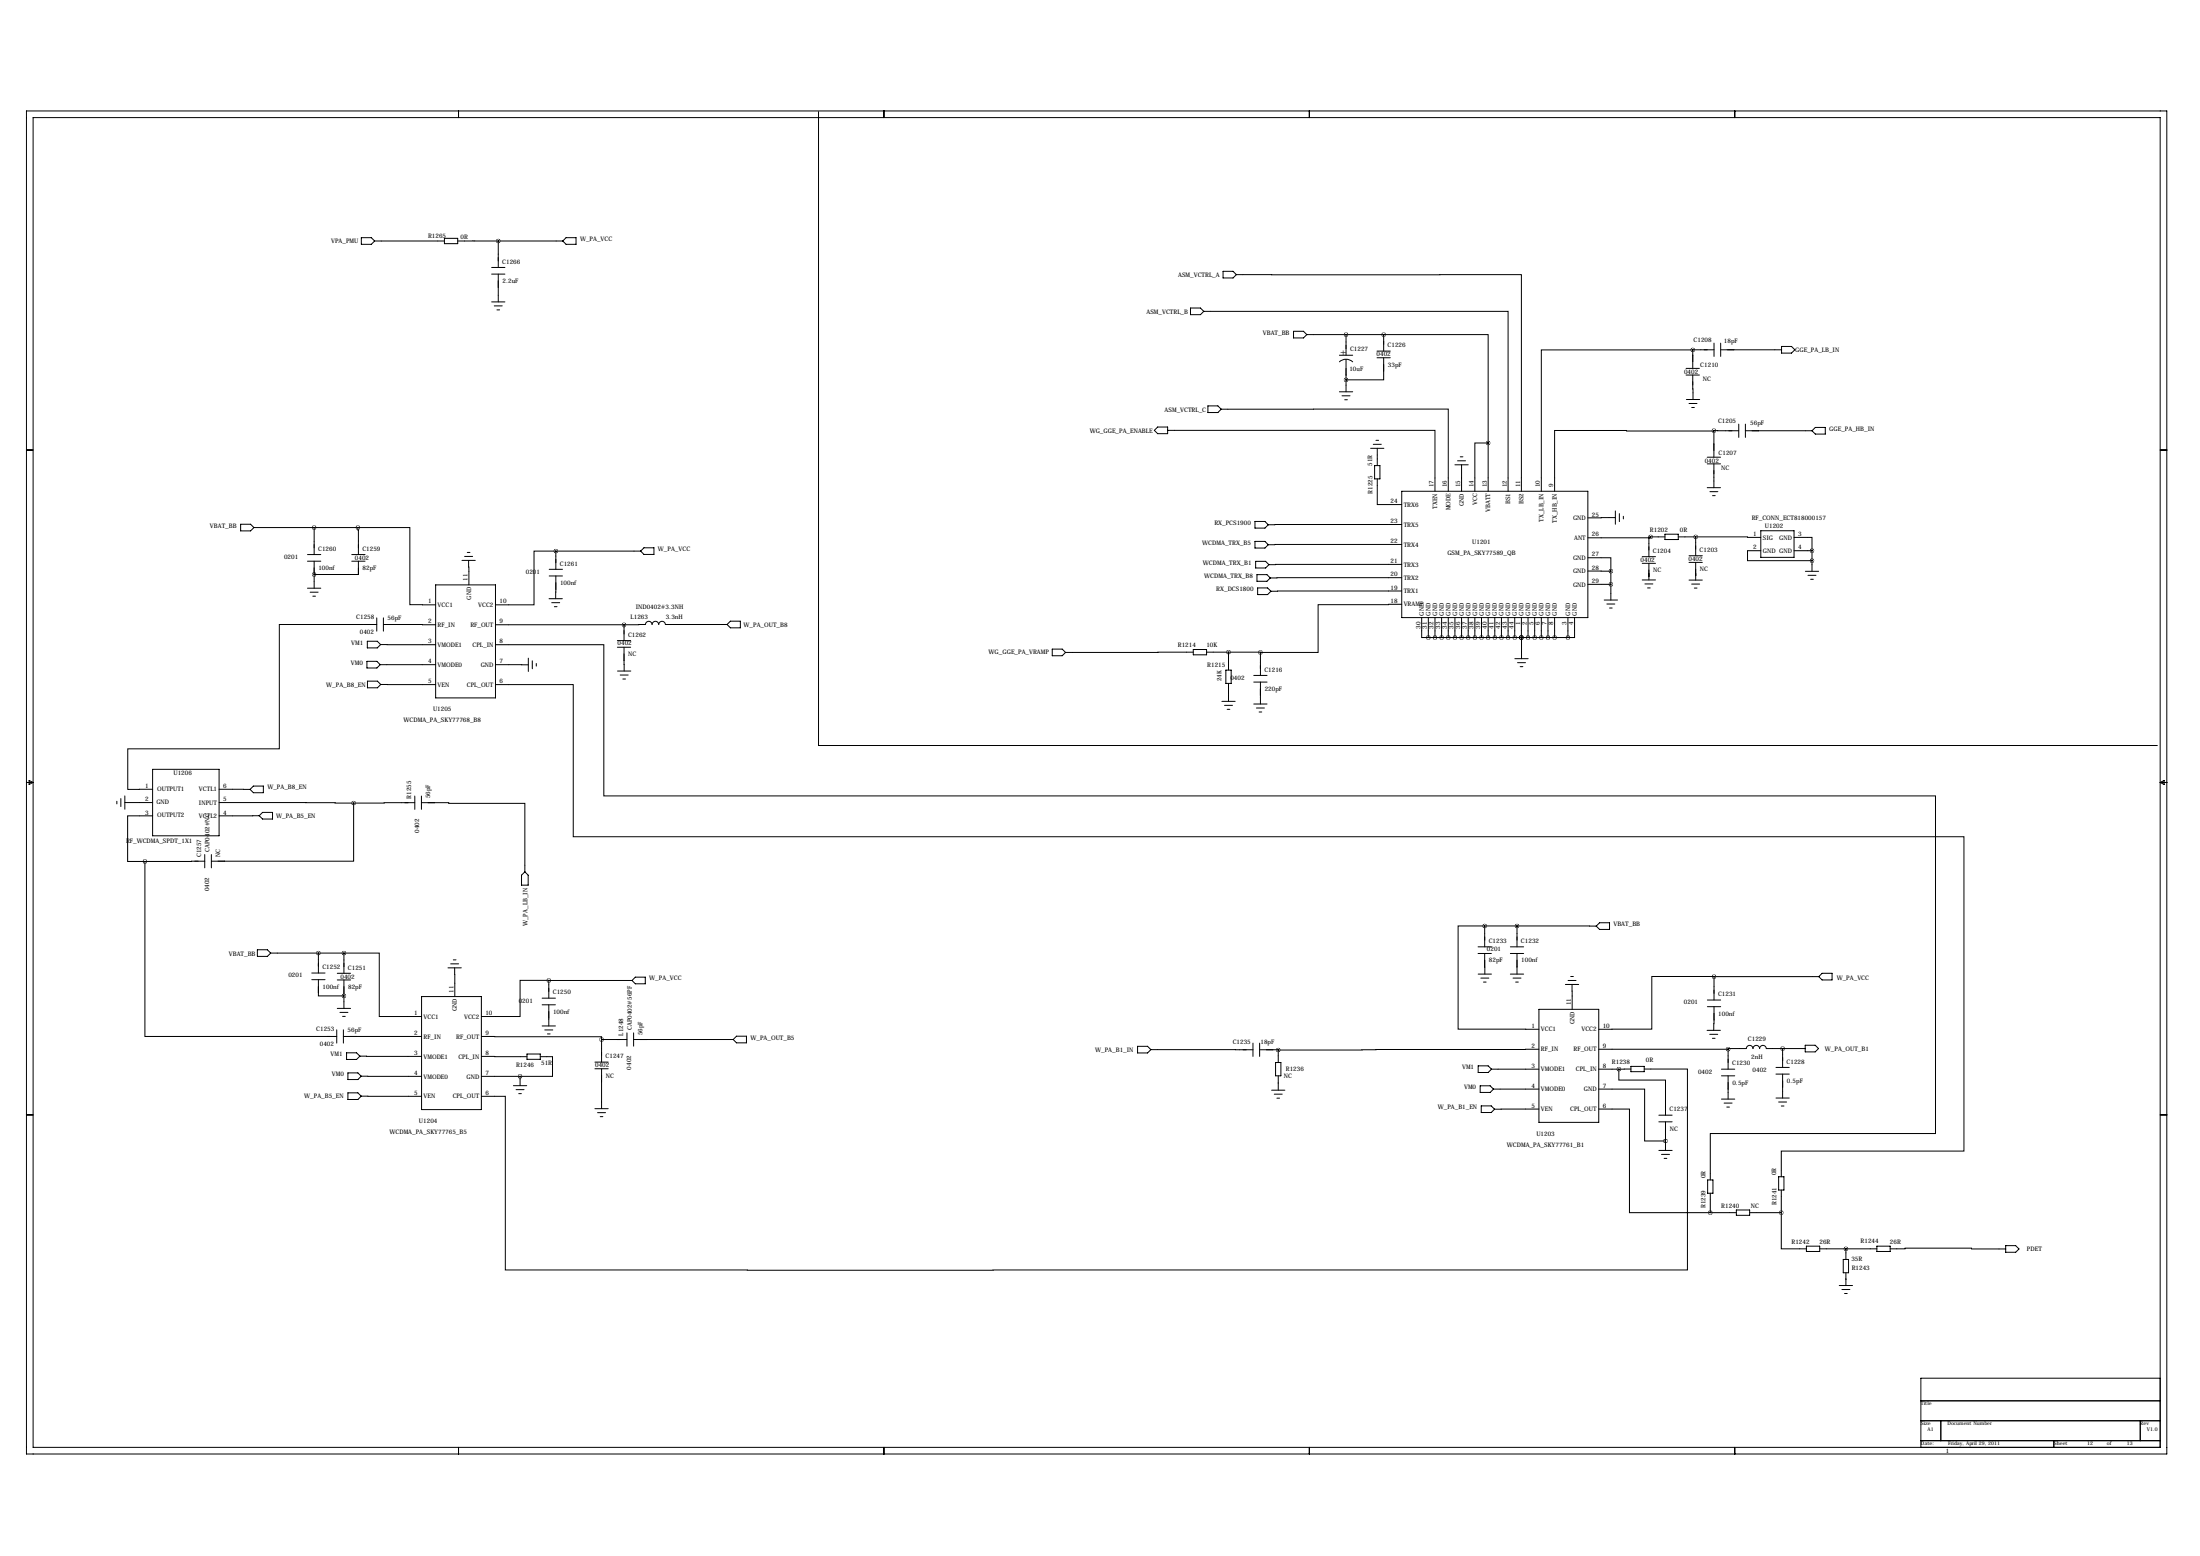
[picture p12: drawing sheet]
<svg xmlns="http://www.w3.org/2000/svg" width="841mm" height="594mm" viewBox="0 0 841 594" stroke-linecap="round" stroke-linejoin="round" font-family="sans-serif">
<g fill="none" stroke="#000" stroke-width=".38">
<path d="M10.1 42.4h817.9v513.1h-817.9zM12.6 44.9h812.8v508h-812.8zM175.2 42.4v2.5M312.8 42.6v242.2h511.6M337.8 42.4v2.5M500.3 42.4v2.5M662.9 42.4v2.5M138.1 90.8h3.8l1.3 1.3-1.3 1.2h-3.8zM143.2 92.1h26.6M169.8 91.1h5.1v2h-5.1zM174.9 92.1h15.5M190.4 92.1v10.1"/>
<path d="M190.4 92.1h24.6M215 92.1l1.3-1.3h3.8v2.5h-3.8zM187.9 102.2h5M187.9 104.7h5M187.9 115.3h5M188.9 116.9h3M189.9 118.4h1M190.4 104.7v10.6M454.9 117.7h3.8l1.3 1.2-1.3 1.3h-3.8zM460 118.9h116.3v68.8M467.4 103.7h3.8l1.2 1.2-1.2 1.3h-3.8zM472.4 104.9h109v82.8"/>
<path d="M494.3 126.6h3.8l1.3 1.2-1.3 1.3h-3.8zM499.4 127.8h29.3M511.8 135.7h5.1M511.8 138.2a3.7 3.7 0 0 1 5.1 0M514.3 127.8v7.9M514.3 137.2v12.5M526.2 134.1h5.1M526.2 136.7h5.1M528.7 136.7v8.4h-14.4M528.7 127.8h40v41.4M528.7 127.8v6.3M646.8 133.7h-57.8v54"/>
<path d="M646.8 133.7v7M655 133.6l-8.2 .1M655 131.1v5.1M657.5 133.6h23.3M657.5 131.1v5.1M680.8 132.4h3.8l1.3 1.2-1.3 1.3h-3.8zM461.6 155.1h3.8l1.2 1.2-1.2 1.3h-3.8zM466.6 156.3h86.8v31.4M511.8 149.7h5.1M512.8 151.2h3.1M513.8 152.7h1.1M644.3 143.3h5.1"/>
<path d="M644.3 140.7h5.1M644.4 152.6h5.1M645.4 154.1h3.1M646.4 155.7h1M646.8 143.3l.1 9.3M10.1 171.9h2.5M442.4 163.1h3.8v2.6h-3.8l-1.3-1.3zM446.2 164.4h102.1v23.3M523.7 171.3h5.1M524.8 169.7h3M525.3 177.9h2v5.1h-2zM525.8 168.2h1"/>
<path d="M526.3 171.3v6.6M556 177.6h5M557 176h3M558 174.5h1M558.5 177.6v10.1M568.7 169.2h-5.1v18.5M568.7 169.2v18.5M652.4 177.2h5.1M652.4 174.7h5.1M654.9 164.5l9.5 .1M654.9 164.5h-60.8v23.2M654.9 164.5v10.2"/>
<path d="M654.9 177.2v9.1M664.4 162v5.1M667 164.6h25.4M667 162v5.1M693.7 163.3h3.8v2.5h-3.8l-1.3-1.2zM825.4 171.9h2.6M479.6 199.2h3.8l1.2 1.3-1.2 1.2h-3.8zM526.3 183v9.8h9.3M535.6 187.7h71.2v48.2h-71.2zM617.3 197.7l-10.5 .1M617.3 195.2v5.1M618.8 196.2v3.1"/>
<path d="M620.3 197.2v1M652.4 186.3h5.1M653.4 187.8h3M654.4 189.4h1M91.9 200.3h3.9l1.2 1.2-1.2 1.3h-3.9zM97 201.5h39.8M117.5 211.9h5.1M117.5 214.4h5.1M120 219.5h.1M120 201.5v10.4M120 214.4v10.3M134.4 211.9h5.1"/>
<path d="M134.4 214.4h5.1M136.8 201.5l.2 10.4M136.8 201.5h19.8v29.5l9.9 .1M137 214.4v5.1h-17M176.5 214.1h5.1M177.5 212.6h3.1M178.6 211h1M179.1 214.1l.1 9.3M209.9 217.5h5M212.4 210.5h-8.3v20.6h-14.8M212.4 210.5v7M212.4 210.5h32.4"/>
<path d="M244.8 210.5l1.3-1.2h3.8v2.5h-3.8zM479.6 206.8h3.8l1.2 1.3-1.2 1.3h-3.8zM479.8 214.4h3.8l1.3 1.3-1.3 1.3h-3.8zM480.3 219.5h3.8l1.3 1.3-1.3 1.3h-3.8zM535.6 215.6l-50.7 .1M535.6 208l-51 .1M535.6 200.4l-51 .1M606.8 213.1h8.7v5.1M606.8 218.2h8.7M615.5 218.2v11M627.5 212.7h5.1M627.5 215.2h5.1"/>
<path d="M630.1 215.2v6.4M630.7 205.1h-.6v7.6M630.7 205.1v.4h-23.9M630.7 205.1h5.5M636.2 204.1h5.1v2h-5.1zM641.3 205.1h6.7M645.4 212.3h5.1M645.4 214.9h5.1M648 205.1l24.8 .2M648 205.1v7.2M648 214.9v6.7M672.8 210.4h-5v3.8h24.6"/>
<path d="M672.8 202.8h12.7v10.1h-12.7zM685.5 205.3h6.9v5.1M685.5 210.4h6.9M689.9 218.3h5M690.9 219.8h3M692.4 210.4v7.9M117.5 224.7h5.1M118.5 226.2h3.1M119.5 227.8h1M144 238.6h-37.3v47.5h-57.9v15.5l9.5-.1M144 236v5.1M146.5 238.6l20 .1"/>
<path d="M146.5 236v5.1M166.5 223.4h22.8v43.2h-22.8zM189.3 238.7h49.2M209.8 228.7h5.1M209.9 220h5M210.8 230.2h3.1M211.8 231.8h1.1M212.4 220l-.1 8.7M238.5 238.7v6M277.8 238.6h-23.5a1.27 1.27 0 0 0-1.3-1.2 1.27 1.27 0 0 0-1.3 1.2 1.27 1.27 0 0 0-1.3-1.2 1.27 1.27 0 0 0-1.2 1.2 1.27 1.27 0 0 0-1.3-1.2 1.27 1.27 0 0 0-1.3 1.2l-8.1 .1M279.1 237.3h3.8v2.5h-3.8l-1.3-1.2zM480.6 224.6h3.8l1.2 1.3-1.2 1.2h-3.8z"/>
<path d="M535.6 230.9l-31.9 .1v18.2h-22.1M535.6 220.7l-50.2 .1M535.6 225.8l-50 .1M543.3 235.9v7.7h2.5M545.8 235.9v7.7M548.3 235.9v7.7M550.9 235.9v7.7M553.4 235.9v7.7M556 235.9v7.7M558.5 235.9v7.7M561 235.9v7.7M563.6 235.9v7.7"/>
<path d="M566.1 235.9v7.7M568.7 235.9v7.7M571.2 235.9v7.7M573.7 235.9v7.7M576.3 235.9v7.7M578.8 235.9v7.7M581.4 235.9v7.7M583.9 235.9v7.7M586.4 235.9v7.7M589 235.9v7.7M591.5 235.9v7.7M594.1 235.9v7.7"/>
<path d="M599.1 235.9v7.7M601.7 235.9v7.7h-2.6M606.8 223.2h8.7M613 229.2h5.1M614 230.8h3.1M615 232.3h1.1M627.5 221.6h5.1M628.5 223.1h3.1M629.6 224.6h1M645.4 221.6h5.1M646.4 223.1h3.1M647.4 224.7h1.1"/>
<path d="M691.9 221.3h1M140.2 252.6h3.8l1.3 1.3-1.3 1.3h-3.8zM140.4 245h3.8l1.2 1.2-1.2 1.3h-3.8zM145.3 253.9h21.2M145.4 246.2l21.1 .1M189.3 246.3h41.4v57.8h508.9v128.9h-86.1v17.8M189.3 253.9l12.6 .1M201.9 251.4v5.1M203.4 252.4v3.1M204.9 253.5v1M235.9 244.7h5.1M235.9 247.3h5.1"/>
<path d="M236 256.4h5M237 257.9h3M238 259.4h1M238.5 247.3v9.1M402.1 248h3.8l1.3 1.2-1.3 1.3h-3.8zM456 249.1l-48.8 .1M456 248.1h5.1v2.1h-5.1zM461.1 249.1h8.3M468.4 256h2.1v5.1h-2.1zM469.4 249.1l12.2 .1M469.4 249.1v6.9M479.1 258h5.1"/>
<path d="M481.6 249.2v8.8M545.8 243.6h53.3M578.9 251.6h5M579.9 253.2h3M580.9 254.7h1M581.4 243.6h.1M581.4 243.6v8M140.4 260.2h3.8l1.3 1.3-1.3 1.3h-3.8zM145.5 261.5h21M189.3 261.5h29.7v58.2h531.5v120h-69.8v9.8M466.9 267.9h5.1M467.9 269.5h3.1"/>
<path d="M468.9 271h1.1M469.4 261.1v6.8M479.1 260.6h5.1M479.1 269h5.1M480.1 270.5h3.1M481.1 272h1M481.6 260.6v8.4M10.1 298.9h2.5M11.1 298.2l1.5 .7-1.5 .8zM58.3 293.9h25.4v25.4h-25.4zM825.4 298.9h2.6M825.4 298.9l1.6-.7v1.5z"/>
<path d="M44.7 306.1v1M46.2 305.1v3M47.7 306.6h10.6M47.7 304.1v5M58.3 311.7h-9.5v17.4h6.6M83.7 306.6l51.4 .2M83.7 301.5l11.9 .1M96.8 300.3h3.8v2.5h-3.8l-1.2-1.2zM99.1 311.6l-15.4 .1M99.1 311.6l1.2-1.2h3.8v2.5h-3.8zM135.1 306.8v22.2h-54.3M158.5 306.6l-23.4 .2"/>
<path d="M158.5 304.1v5.1M161 306.6l39.6 .3v26.2M161 304.1v5.1M55.4 329.1v66.9h73.3M78.2 329l-22.8 .1M78.2 326.5v5M80.8 326.5v5M199.3 334.3l1.3-1.2 1.2 1.2v3.8h-2.5zM567.3 353.7h-10.1v39.5h30.9M567.3 353.7v8M567.3 353.7h12.4M579.7 353.7l30.3 .1"/>
<path d="M579.7 353.7v8M611.2 352.5h3.8v2.6h-3.8l-1.2-1.3zM98.3 362.8h3.9l1.2 1.3-1.2 1.3h-3.9zM103.4 364.1h28M119.1 371.7h5.1M119.1 374.3h5.1M121.7 374.3v6.2h9.7M121.7 364.1v7.6M128.9 371.8h5.1M128.9 374.4h5.1M131.4 364.1h13.5v24.2h16.2M131.4 364.1v7.7"/>
<path d="M131.4 374.4v10.8M171.2 369.7h5.1M172.2 368.2h3.1M173.2 366.7h1M173.7 369.7l.1 11M209.7 374.6l-11-.1v13.8h-14.8M209.7 374.6v6.7M209.7 374.6h31.8M241.5 374.6l1.3-1.3h3.8v2.5h-3.8zM564.8 361.7h5.1M564.8 364.3h5.1M564.8 372.1h5.1"/>
<path d="M565.9 373.7h3M566.9 375.2h1M567.3 364.3l.1 7.8M577.1 361.7h5.1M577.1 364.3h5.1M577.1 372.1h5.1M578.2 373.7h3M579.2 375.2h1M579.7 364.3v7.8M598.2 376.1h5M599.2 374.6h3M600.2 373h1"/>
<path d="M600.7 376.1l.1 9.5M655 373.1l-23.8-.1v20.2h-20.3M655 373.1v8.9M655 373.1h40M695 373.1l1.3-1.3h3.8v2.6h-3.8zM128.7 393.4v5.1M128.9 385.2h5.1M129.9 386.8h3M130.9 388.3h1M131.2 396h29.9M131.2 393.4v5.1M161.1 380.7h22.8v43.2h-22.8z"/>
<path d="M183.9 396l46 .1v1M207.2 381.3h5M207.2 383.9h5M207.2 391.9h5M208.2 393.5h3M209.2 395h1M209.7 383.9v8M229.9 397.1h9.7M229.9 397.1v8.7M239.6 394.6v5.1M242.1 397.1h38.1M242.1 394.6v5.1"/>
<path d="M280.2 397.1l1.2-1.2h3.8v2.5h-3.8zM434.7 399.7h3.8l1.3 1.3-1.3 1.3h-3.8zM478.8 398.5v5.1M481.3 398.5v5.1M588.1 385.6h22.8v43.2h-22.8zM652.3 393.6h5.1M652.4 382h5.1M652.4 384.6h5.1M653.3 395.1h3.1M654.4 396.7h1M655 384.6l-.1 9M689.8 399.3h3.8l1.3 1.3-1.3 1.2h-3.8z"/>
<path d="M132.4 402.2h3.8l1.3 1.3-1.3 1.2h-3.8zM132.9 417.5h3.9l1.2 1.3-1.2 1.2h-3.9zM132.9 409.9h3.9l1.2 1.2-1.2 1.3h-3.9zM137.5 403.5l23.6 .1M138 418.8h23.1M138 411.1l23.1 .1M183.9 403.6l17.5 .1M183.9 411.2h14.8M196.2 414.8h5.1M197.2 416.3h3.1M198.2 417.8h1M198.7 411.2v3.6"/>
<path d="M201.4 402.7h5.1v2h-5.1zM206.5 403.7h4.6v7.5h-12.4M227.3 405.8h5.1M227.3 408.3h5.1M229.9 408.3v15.2M439.8 401h39M481.3 401l7.1 .1M485.9 416.5h5.1M486.9 418h3.1M487.4 405.9h2.1v5.1h-2.1zM487.9 419.5h1M488.4 401.1v4.8"/>
<path d="M488.4 411v5.5M564.8 407.2h3.9l1.2 1.3-1.2 1.2h-3.9zM565.6 414.8h3.8l1.3 1.3-1.3 1.2h-3.8zM569.9 408.5h18.2M570.7 416.1h17.4M588.1 400.8l-99.7 .3M610.9 416.1h17.5v19.8h8M610.9 408.5h7.7M610.9 400.8h49.4M618.6 408.5v4.1h17.8v13.4M623.2 408.4l-4.6 .1M623.2 407.4h5.1v2h-5.1z"/>
<path d="M628.3 408.4h16.5v76.8h-451.7v-66.4h-9.2M657.8 411h5.1M657.8 408.5h5.1M657.8 419.9h5.1M660.3 400.8v7.7M660.3 411v8.9M678.6 407.8h5.1M678.6 410.3h5.1M678.6 419.5h5.1M681.2 400.6v7.2M681.2 410.3v9.2M689.8 400.6h-14.9a1.27 1.27 0 0 0-1.2-1.2 1.27 1.27 0 0 0-1.3 1.2 1.27 1.27 0 0 0-1.3-1.2 1.27 1.27 0 0 0-1.3 1.2 1.27 1.27 0 0 0-1.2-1.2 1.27 1.27 0 0 0-1.3 1.2h-7v.2"/>
<path d="M10.1 425.9h2.5M227.3 423.5h5.1M228.3 425.1h3.1M229.4 426.6h1M566 422.5h3.8l1.3 1.2-1.3 1.3h-3.8zM588.1 423.7h-17M610.9 423.7h11.8v39.6h30.8M633.9 426h5.1M633.9 428.6h5.1M633.9 439.5h5.1M636.4 428.6v10.9M658.8 421.4h3.1"/>
<path d="M659.8 422.9h1.1M679.7 421h3M680.7 422.5h1M825.4 425.9h2.6M634.9 441h3M635.9 442.5h1M652.5 450.8h2.1v5h-2.1zM653.5 455.8v7.5M679.7 449.5h2v5.1h-2zM680.7 454.6v8.7M653.5 463.3h10M663.5 462.2h5.1v2.1h-5.1z"/>
<path d="M668.6 463.3h12.1M680.7 463.3v13.8h9.6M690.3 476.1h5.1v2h-5.1zM695.4 477.1h21.8M705.4 477.1v4M717.2 476.1h5.1v2h-5.1zM722.3 477.1h5.7v-.3h25.4v.3h13M766.4 475.9h3.8l1.3 1.2-1.3 1.3h-3.8zM702.8 491.1h5.1M703.8 492.6h3.1M704.3 481.1h2.1v5.1h-2.1zM704.8 494.2h1.1"/>
<path d="M705.4 486.2v4.9M734 535.1h91.4M825.4 526.5h-91.4v26.4M175.2 552.9v2.6M337.8 552.9v2.6M500.3 552.9v2.6M662.9 552.9v2.6M734 542.8h91.4M734 550.4h91.4M741.6 542.8v7.6M784.8 550.4v2.5M817.8 542.8v7.6"/>
</g>
<path d="M636.4 435.9a.06 .06 0 0 0 .1 0 .06 .06 0 0 0-.1 0zM618.5 408.5a.05 .05 0 0 0 .1 0 .05 .05 0 0 0-.1 0zM646.8 133.7a.05 .05 0 0 0 .1 0 .05 .05 0 0 0-.1 0zM654.9 164.5a.05 .05 0 0 0 .1 0 .05 .05 0 0 0-.1 0zM131.4 380.5a.06 .06 0 0 0 .1 0 .06 .06 0 0 0-.1 0zM469.4 249.1a.05 .05 0 0 0 .1 0 .05 .05 0 0 0-.1 0zM680.6 463.3a.05 .05 0 0 0 .1 0 .05 .05 0 0 0-.1 0zM653.5 463.3a.05 .05 0 0 0 .1 0 .05 .05 0 0 0-.1 0zM591.5 243.6a.05 .05 0 0 0 .1 0 .05 .05 0 0 0-.1 0zM588.9 243.6a.05 .05 0 0 0 .1 0 .05 .05 0 0 0-.1 0zM586.4 243.6a.05 .05 0 0 0 .1 0 .05 .05 0 0 0-.1 0zM583.8 243.6a.1 .1 0 0 0 .2 0 .1 .1 0 0 0-.2 0zM581.3 243.6a.05 .05 0 0 0 .1 0 .05 .05 0 0 0-.1 0zM545.7 243.6a.1 .1 0 0 0 .2 0 .1 .1 0 0 0-.2 0zM548.3 243.6a.05 .05 0 0 0 .1 0 .05 .05 0 0 0-.1 0zM550.8 243.6a.05 .05 0 0 0 .1 0 .05 .05 0 0 0-.1 0zM553.4 243.6a.05 .05 0 0 0 .1 0 .05 .05 0 0 0-.1 0zM555.9 243.6a.05 .05 0 0 0 .1 0 .05 .05 0 0 0-.1 0zM558.4 243.6a.1 .1 0 0 0 .2 0 .1 .1 0 0 0-.2 0zM561 243.6a.05 .05 0 0 0 .1 0 .05 .05 0 0 0-.1 0zM563.5 243.6a.05 .05 0 0 0 .1 0 .05 .05 0 0 0-.1 0zM566.1 243.6a.05 .05 0 0 0 .1 0 .05 .05 0 0 0-.1 0zM568.6 243.6a.05 .05 0 0 0 .1 0 .05 .05 0 0 0-.1 0zM571.1 243.6a.1 .1 0 0 0 .2 0 .1 .1 0 0 0-.2 0zM573.7 243.6a.05 .05 0 0 0 .1 0 .05 .05 0 0 0-.1 0zM576.2 243.6a.05 .05 0 0 0 .1 0 .05 .05 0 0 0-.1 0zM581.3 243.6a.05 .05 0 0 0 .1 0 .05 .05 0 0 0-.1 0zM578.8 243.6a.05 .05 0 0 0 .1 0 .05 .05 0 0 0-.1 0zM615.5 223.2a.05 .05 0 0 0 .1 0 .05 .05 0 0 0-.1 0zM615.5 218.2a.05 .05 0 0 0 .1 0 .05 .05 0 0 0-.1 0zM630.7 205.1a.05 .05 0 0 0 .1 0 .05 .05 0 0 0-.1 0zM120 219.5a.06 .06 0 0 0 .1 0 .06 .06 0 0 0-.1 0zM136.7 201.5a.05 .05 0 0 0 .1 0 .05 .05 0 0 0-.1 0zM120 201.5a.05 .05 0 0 0 .1 0 .05 .05 0 0 0-.1 0zM238.4 238.7a.05 .05 0 0 0 .1 0 .05 .05 0 0 0-.1 0zM212.3 210.5a.05 .05 0 0 0 .1 0 .05 .05 0 0 0-.1 0zM567.3 353.7a.05 .05 0 0 0 .1 0 .05 .05 0 0 0-.1 0zM654.9 373.1a.05 .05 0 0 0 .1 0 .05 .05 0 0 0-.1 0zM660.3 400.8a.05 .05 0 0 0 .1 0 .05 .05 0 0 0-.1 0zM229.8 397.1a.05 .05 0 0 0 .1 0 .05 .05 0 0 0-.1 0zM198.7 411.2a.05 .05 0 0 0 .1 0 .05 .05 0 0 0-.1 0zM209.6 374.6a.1 .1 0 0 0 .2 0 .1 .1 0 0 0-.2 0zM131.4 364.1a.05 .05 0 0 0 .1 0 .05 .05 0 0 0-.1 0zM579.6 353.7a.05 .05 0 0 0 .1 0 .05 .05 0 0 0-.1 0zM705.3 477.1a.05 .05 0 0 0 .1 0 .05 .05 0 0 0-.1 0zM121.6 364.1a.05 .05 0 0 0 .1 0 .05 .05 0 0 0-.1 0zM681.1 400.6a.05 .05 0 0 0 .1 0 .05 .05 0 0 0-.1 0zM190.3 92.1a.1 .1 0 0 0 .2 0 .1 .1 0 0 0-.2 0zM647.9 205.1a.05 .05 0 0 0 .1 0 .05 .05 0 0 0-.1 0zM692.3 210.4a.1 .1 0 0 0 .2 0 .1 .1 0 0 0-.2 0zM692.3 214.2a.1 .1 0 0 0 .2 0 .1 .1 0 0 0-.2 0zM514.3 127.8a.06 .06 0 0 0 .1 0 .06 .06 0 0 0-.1 0zM514.3 145.1a.06 .06 0 0 0 .1 0 .06 .06 0 0 0-.1 0zM594 243.6a.05 .05 0 0 0 .1 0 .05 .05 0 0 0-.1 0zM599.1 243.6a.05 .05 0 0 0 .1 0 .05 .05 0 0 0-.1 0zM481.6 249.2a.05 .05 0 0 0 .1 0 .05 .05 0 0 0-.1 0zM528.7 127.8a.05 .05 0 0 0 .1 0 .05 .05 0 0 0-.1 0zM568.6 169.2a.05 .05 0 0 0 .1 0 .05 .05 0 0 0-.1 0zM55.3 329.1a.05 .05 0 0 0 .1 0 .05 .05 0 0 0-.1 0zM135.1 306.8a.05 .05 0 0 0 .1 0 .05 .05 0 0 0-.1 0zM488.4 401.1a.05 .05 0 0 0 .1 0 .05 .05 0 0 0-.1 0z" fill="#000" stroke="#000" stroke-width="1.5"/>
<text font-size="3.6" x="512.1" y="135.5">+</text>
<g font-size="2.4">
<text x="126.5" y="92.9">VPA_PMU</text>
<text x="163.6" y="91.1">R1265</text>
<text x="176" y="91.2">0R</text>
<text x="221.6" y="92.1">W_PA_VCC</text>
<text x="191.9" y="100.8">C1266</text>
<text x="450.2" y="105.7">ASM_VCTRL_A</text>
<text x="192" y="108.1">2.2uF</text>
<text x="438.1" y="120">ASM_VCTRL_B</text>
<text x="482.6" y="127.8">VBAT_BB</text>
<text x="647.2" y="130.7">C1208</text>
<text x="658.8" y="131">18pF</text>
<text x="515.9" y="134.2">C1227</text>
<text x="526" y="136">0402</text>
<text x="530.3" y="132.7">C1226</text>
<text x="686" y="134.4">GGE_PA_LB_IN</text>
<text x="515.6" y="141.7">10uF</text>
<text x="530.4" y="140.1">33pF</text>
<text x="643.5" y="142.8">0402</text>
<text x="649.7" y="140.4">C1210</text>
<text x="650.7" y="145.7">NC</text>
<text x="445" y="157.3">ASM_VCTRL_C</text>
<text x="656.5" y="161.7">C1205</text>
<text x="416.4" y="165.3">WG_GGE_PA_ENABLE</text>
<text x="668.8" y="162.2">56pF</text>
<text x="699" y="164.6">GGE_PA_HB_IN</text>
<text x="656.7" y="174">C1207</text>
<text x="524.4" y="177.9" transform="rotate(-90 524.4 177.9)">51R</text>
<text x="651.4" y="177">0402</text>
<text x="657.7" y="179.6">NC</text>
<text x="524.5" y="188.7" transform="rotate(-90 524.5 188.7)">R1225</text>
<text x="547.8" y="186.2" transform="rotate(-90 547.8 186.2)">17</text>
<text x="552.9" y="186.2" transform="rotate(-90 552.9 186.2)">16</text>
<text x="558" y="186.2" transform="rotate(-90 558 186.2)">15</text>
<text x="563.1" y="186.2" transform="rotate(-90 563.1 186.2)">14</text>
<text x="568.1" y="186.2" transform="rotate(-90 568.1 186.2)">13</text>
<text x="575.8" y="186.2" transform="rotate(-90 575.8 186.2)">12</text>
<text x="580.8" y="186.2" transform="rotate(-90 580.8 186.2)">11</text>
<text x="588.5" y="186.2" transform="rotate(-90 588.5 186.2)">10</text>
<text x="593.5" y="186.2" transform="rotate(-90 593.5 186.2)">9</text>
<text x="531.4" y="192.2">24</text>
<text x="536.4" y="193.6">TRX6</text>
<text x="549.2" y="194.3" transform="rotate(-90 549.2 194.3)">TXEN</text>
<text x="554.2" y="195" transform="rotate(-90 554.2 195)">MODE</text>
<text x="559.3" y="193.3" transform="rotate(-90 559.3 193.3)">GND</text>
<text x="564.4" y="192.9" transform="rotate(-90 564.4 192.9)">VCC</text>
<text x="569.5" y="195.6" transform="rotate(-90 569.5 195.6)">VBATT</text>
<text x="577.1" y="192.6" transform="rotate(-90 577.1 192.6)">BS1</text>
<text x="582.2" y="192.6" transform="rotate(-90 582.2 192.6)">BS2</text>
<text x="608.3" y="197.3">25</text>
<text x="80.2" y="201.5">VBAT_BB</text>
<text x="464" y="200.5">RX_PCS1900</text>
<text x="531.4" y="199.9">23</text>
<text x="536.4" y="201.2">TRX5</text>
<text x="589.8" y="199.3" transform="rotate(-90 589.8 199.3)">TX_LB_IN</text>
<text x="594.9" y="199.7" transform="rotate(-90 594.9 199.7)">TX_HB_IN</text>
<text x="601.1" y="198.7">GND</text>
<text x="630.5" y="203.3">R1202</text>
<text x="641.9" y="203.2">0R</text>
<text x="669.4" y="198.6">RF_CONN_ECT818000157</text>
<text x="674.4" y="201.7">U1202</text>
<text x="459.4" y="208.1">WCDMA_TRX_B5</text>
<text x="531.4" y="207.5">22</text>
<text x="536.4" y="208.8">TRX4</text>
<text x="562.6" y="208">U1201</text>
<text x="601.5" y="206.3">ANT</text>
<text x="608.3" y="204.9">26</text>
<text x="670" y="204.8">1</text>
<text x="670" y="209.9">2</text>
<text x="673.6" y="206.1">SIG</text>
<text x="679.9" y="206.1">GND</text>
<text x="687.1" y="204.8">3</text>
<text x="687.1" y="209.9">4</text>
<text x="108.6" y="213.5">0201</text>
<text x="121.6" y="210.4">C1260</text>
<text x="135.6" y="213.9">0402</text>
<text x="138.5" y="210.4">C1259</text>
<text x="251.4" y="210.5">W_PA_VCC</text>
<text x="459.7" y="215.7">WCDMA_TRX_B1</text>
<text x="531.4" y="215.1">21</text>
<text x="553.1" y="212.2">GSM_PA_SKY77589_QB</text>
<text x="601.1" y="213.9">GND</text>
<text x="608.3" y="212.6">27</text>
<text x="626.9" y="214.6">0402</text>
<text x="631.6" y="211.2">C1204</text>
<text x="645.2" y="214.3">0402</text>
<text x="649.5" y="210.9">C1203</text>
<text x="673.6" y="211.2">GND GND</text>
<text x="121.7" y="217.8">100nf</text>
<text x="138.6" y="217.8">82pF</text>
<text x="178.7" y="221.9" transform="rotate(-90 178.7 221.9)">11</text>
<text x="200.9" y="219.2">0201</text>
<text x="213.9" y="216.1">C1261</text>
<text x="460.2" y="220.8">WCDMA_TRX_B8</text>
<text x="531.4" y="220.2">20</text>
<text x="536.4" y="221.5">TRX2</text>
<text x="536.4" y="216.4">TRX3</text>
<text x="601.1" y="219">GND</text>
<text x="608.3" y="217.6">28</text>
<text x="631.7" y="218.6">NC</text>
<text x="649.6" y="218.2">NC</text>
<text x="214" y="223.4">100nf</text>
<text x="464.8" y="225.9">RX_DCS1800</text>
<text x="531.4" y="225.3">19</text>
<text x="536.4" y="226.6">TRX1</text>
<text x="601.1" y="224.1">GND</text>
<text x="608.3" y="222.7">29</text>
<text x="163.6" y="230.6">1</text>
<text x="167.2" y="231.9">VCC1</text>
<text x="180" y="229.1" transform="rotate(-90 180 229.1)">GND</text>
<text x="182.7" y="231.9">VCC2</text>
<text x="190.9" y="230.6">10</text>
<text x="242.9" y="232.5">IND0402#3.3NH</text>
<text x="531.4" y="230.3">18</text>
<text x="536.4" y="231.7">VRAMP</text>
<text x="136.1" y="236.5">C1258</text>
<text x="148.1" y="236.9">56pF</text>
<text x="163.6" y="238.2">2</text>
<text x="167.2" y="239.5">RF_IN</text>
<text x="179.7" y="239.5">RF_OUT</text>
<text x="190.9" y="238.2">9</text>
<text x="241" y="236.5">L1263</text>
<text x="254.4" y="236.4">3.3nH</text>
<text x="284.1" y="239.4">W_PA_OUT_B8</text>
<text x="544.1" y="235.2" transform="rotate(-90 544.1 235.2)">GND</text>
<text x="546.6" y="235.2" transform="rotate(-90 546.6 235.2)">GND</text>
<text x="549.2" y="235.2" transform="rotate(-90 549.2 235.2)">GND</text>
<text x="551.7" y="235.2" transform="rotate(-90 551.7 235.2)">GND</text>
<text x="554.2" y="235.2" transform="rotate(-90 554.2 235.2)">GND</text>
<text x="556.8" y="235.2" transform="rotate(-90 556.8 235.2)">GND</text>
<text x="559.3" y="235.2" transform="rotate(-90 559.3 235.2)">GND</text>
<text x="561.9" y="235.2" transform="rotate(-90 561.9 235.2)">GND</text>
<text x="564.4" y="235.2" transform="rotate(-90 564.4 235.2)">GND</text>
<text x="566.9" y="235.2" transform="rotate(-90 566.9 235.2)">GND</text>
<text x="569.5" y="235.2" transform="rotate(-90 569.5 235.2)">GND</text>
<text x="572" y="235.2" transform="rotate(-90 572 235.2)">GND</text>
<text x="574.6" y="235.2" transform="rotate(-90 574.6 235.2)">GND</text>
<text x="577.1" y="235.2" transform="rotate(-90 577.1 235.2)">GND</text>
<text x="579.6" y="235.2" transform="rotate(-90 579.6 235.2)">GND</text>
<text x="580.8" y="238.8" transform="rotate(-90 580.8 238.8)">1</text>
<text x="582.2" y="235.2" transform="rotate(-90 582.2 235.2)">GND</text>
<text x="583.4" y="238.8" transform="rotate(-90 583.4 238.8)">2</text>
<text x="584.7" y="235.2" transform="rotate(-90 584.7 235.2)">GND</text>
<text x="585.9" y="238.8" transform="rotate(-90 585.9 238.8)">5</text>
<text x="587.3" y="235.2" transform="rotate(-90 587.3 235.2)">GND</text>
<text x="588.5" y="238.8" transform="rotate(-90 588.5 238.8)">6</text>
<text x="589.8" y="235.2" transform="rotate(-90 589.8 235.2)">GND</text>
<text x="591" y="238.8" transform="rotate(-90 591 238.8)">7</text>
<text x="592.3" y="235.2" transform="rotate(-90 592.3 235.2)">GND</text>
<text x="593.5" y="238.8" transform="rotate(-90 593.5 238.8)">8</text>
<text x="594.9" y="235.2" transform="rotate(-90 594.9 235.2)">GND</text>
<text x="598.6" y="238.8" transform="rotate(-90 598.6 238.8)">3</text>
<text x="600" y="235.2" transform="rotate(-90 600 235.2)">GND</text>
<text x="601.2" y="238.8" transform="rotate(-90 601.2 238.8)">4</text>
<text x="602.5" y="235.2" transform="rotate(-90 602.5 235.2)">GND</text>
<text x="137.5" y="242.3">0402</text>
<text x="163.6" y="245.8">3</text>
<text x="190.9" y="245.8">8</text>
<text x="240" y="243.3">C1262</text>
<text x="542.7" y="240.2" transform="rotate(-90 542.7 240.2)">30</text>
<text x="545.3" y="240.2" transform="rotate(-90 545.3 240.2)">31</text>
<text x="547.8" y="240.2" transform="rotate(-90 547.8 240.2)">32</text>
<text x="550.4" y="240.2" transform="rotate(-90 550.4 240.2)">33</text>
<text x="552.9" y="240.2" transform="rotate(-90 552.9 240.2)">34</text>
<text x="555.4" y="240.2" transform="rotate(-90 555.4 240.2)">35</text>
<text x="558" y="240.2" transform="rotate(-90 558 240.2)">36</text>
<text x="560.5" y="240.2" transform="rotate(-90 560.5 240.2)">37</text>
<text x="563.1" y="240.2" transform="rotate(-90 563.1 240.2)">38</text>
<text x="565.6" y="240.2" transform="rotate(-90 565.6 240.2)">39</text>
<text x="568.1" y="240.2" transform="rotate(-90 568.1 240.2)">40</text>
<text x="570.7" y="240.2" transform="rotate(-90 570.7 240.2)">41</text>
<text x="573.2" y="240.2" transform="rotate(-90 573.2 240.2)">42</text>
<text x="575.8" y="240.2" transform="rotate(-90 575.8 240.2)">43</text>
<text x="578.3" y="240.2" transform="rotate(-90 578.3 240.2)">44</text>
<text x="134.2" y="246.2">VM1</text>
<text x="167.2" y="247.1">VMODE1</text>
<text x="180.6" y="247.1">CPL_IN</text>
<text x="236" y="246.5">0402</text>
<text x="240.1" y="250.7">NC</text>
<text x="377.8" y="249.9">WG_GGE_PA_VRAMP</text>
<text x="450.1" y="247.2">R1214</text>
<text x="461" y="247.2">10K</text>
<text x="134.1" y="253.9">VM0</text>
<text x="163.6" y="253.4">4</text>
<text x="167.2" y="254.7">VMODE0</text>
<text x="183.7" y="254.7">GND</text>
<text x="190.9" y="253.4">7</text>
<text x="461.3" y="254.8">R1215</text>
<text x="483.2" y="256.6">C1216</text>
<text x="124.7" y="262.4">W_PA_B8_EN</text>
<text x="163.6" y="261">5</text>
<text x="167.2" y="262.4">VEN</text>
<text x="178.4" y="262.4">CPL_OUT</text>
<text x="190.9" y="261">6</text>
<text x="466.8" y="260.3" transform="rotate(-90 466.8 260.3)">24K</text>
<text x="470.2" y="259.7">0402</text>
<text x="483.3" y="264">220pF</text>
<text x="154.2" y="275.9">WCDMA_PA_SKY77768_B8</text>
<text x="165.5" y="271.7">U1205</text>
<text x="66.3" y="296">U1206</text>
<text x="55.4" y="301">1</text>
<text x="60" y="302.2">OUTPUT1</text>
<text x="76" y="302.3">VCTL1</text>
<text x="85.2" y="301">6</text>
<text x="102.2" y="301.6">W_PA_B8_EN</text>
<text x="157.1" y="305.1" transform="rotate(-90 157.1 305.1)">R1255</text>
<text x="164.4" y="305" transform="rotate(-90 164.4 305)">56pF</text>
<text x="55.4" y="306.1">2</text>
<text x="55.4" y="311.2">3</text>
<text x="59.7" y="307.1">GND</text>
<text x="76" y="307.4">INPUT</text>
<text x="85.2" y="306.1">5</text>
<text x="85.2" y="311.2">4</text>
<text x="60" y="312.2">OUTPUT2</text>
<text x="76" y="312.5">VCTL2</text>
<text x="105.5" y="312.4">W_PA_B5_EN</text>
<text x="48.2" y="322">RF_WCDMA_SPDT_1X1</text>
<text x="160.2" y="318.1" transform="rotate(-90 160.2 318.1)">0402</text>
<text x="76.8" y="327.5" transform="rotate(-90 76.8 327.5)">C1257</text>
<text x="80" y="325.4" transform="rotate(-90 80 325.4)">CAP0402#NC</text>
<text x="84.2" y="327.4" transform="rotate(-90 84.2 327.4)">NC</text>
<text x="79.9" y="340.5" transform="rotate(-90 79.9 340.5)">0402</text>
<text x="201.6" y="353.8" transform="rotate(-90 201.6 353.8)">W_PA_LB_IN</text>
<text x="616.6" y="353.8">VBAT_BB</text>
<text x="87.5" y="365.1">VBAT_BB</text>
<text x="568.2" y="363.4">0201</text>
<text x="568.9" y="360.3">C1233</text>
<text x="581.2" y="360.3">C1232</text>
<text x="123.2" y="370.3">C1252</text>
<text x="132.9" y="370.4">C1251</text>
<text x="569" y="367.6">82pF</text>
<text x="581.3" y="367.6">100nf</text>
<text x="110.2" y="373.4">0201</text>
<text x="123.3" y="377.7">100nf</text>
<text x="130.1" y="373.8">0402</text>
<text x="133" y="377.8">82pF</text>
<text x="248.1" y="374.6">W_PA_VCC</text>
<text x="701.9" y="374.2">W_PA_VCC</text>
<text x="173.3" y="379.2" transform="rotate(-90 173.3 379.2)">11</text>
<text x="198.2" y="383">0201</text>
<text x="211.2" y="379.9">C1250</text>
<text x="643.5" y="383.7">0201</text>
<text x="656.5" y="380.6">C1231</text>
<text x="158.2" y="387.8">1</text>
<text x="161.8" y="389.2">VCC1</text>
<text x="174.6" y="386.4" transform="rotate(-90 174.6 386.4)">GND</text>
<text x="177.3" y="389.2">VCC2</text>
<text x="185.5" y="387.8">10</text>
<text x="211.3" y="387.3">100nf</text>
<text x="600.3" y="384.1" transform="rotate(-90 600.3 384.1)">11</text>
<text x="656.6" y="388">100nf</text>
<text x="120.8" y="393.9">C1253</text>
<text x="132.8" y="394.3">56pF</text>
<text x="158.2" y="395.4">2</text>
<text x="185.5" y="395.4">9</text>
<text x="238.2" y="395.6" transform="rotate(-90 238.2 395.6)">L1248</text>
<text x="241.4" y="393.6" transform="rotate(-90 241.4 393.6)">CAP0402#56PF</text>
<text x="245.5" y="395.5" transform="rotate(-90 245.5 395.5)">56pF</text>
<text x="585.2" y="392.7">1</text>
<text x="588.8" y="394">VCC1</text>
<text x="601.6" y="391.2" transform="rotate(-90 601.6 391.2)">GND</text>
<text x="604.3" y="394">VCC2</text>
<text x="612.4" y="392.7">10</text>
<text x="122.2" y="399.7">0402</text>
<text x="161.8" y="396.8">RF_IN</text>
<text x="174.4" y="396.8">RF_OUT</text>
<text x="286.8" y="397.1">W_PA_OUT_B5</text>
<text x="418.5" y="401.8">W_PA_B1_IN</text>
<text x="471.1" y="398.8">C1235</text>
<text x="481.7" y="398.7">18pF</text>
<text x="585.2" y="400.3">2</text>
<text x="588.8" y="401.7">RF_IN</text>
<text x="601.3" y="401.7">RF_OUT</text>
<text x="612.4" y="400.3">9</text>
<text x="667.9" y="397.5">C1229</text>
<text x="697.3" y="401.5">W_PA_OUT_B1</text>
<text x="126.3" y="403.5">VM1</text>
<text x="158.2" y="403.1">3</text>
<text x="161.8" y="404.4">VMODE1</text>
<text x="175.2" y="404.4">CPL_IN</text>
<text x="185.5" y="403.1">8</text>
<text x="197.2" y="407.4">R1246</text>
<text x="206.8" y="407">51R</text>
<text x="227.4" y="407.5">0402</text>
<text x="231.4" y="404.3">C1247</text>
<text x="585.2" y="407.9">3</text>
<text x="612.4" y="407.9">8</text>
<text x="615.9" y="406.3">R1238</text>
<text x="629" y="405.8">0R</text>
<text x="661.9" y="407">C1230</text>
<text x="669.2" y="404.5">2nH</text>
<text x="682.7" y="406.4">C1228</text>
<text x="126.8" y="411.1">VM0</text>
<text x="158.2" y="410.7">4</text>
<text x="161.8" y="412">VMODE0</text>
<text x="178.3" y="412">GND</text>
<text x="185.5" y="410.7">7</text>
<text x="231.5" y="411.7">NC</text>
<text x="241.2" y="408.6" transform="rotate(-90 241.2 408.6)">0402</text>
<text x="490.6" y="412">NC</text>
<text x="491.3" y="409.1">R1236</text>
<text x="558.7" y="408.5">VM1</text>
<text x="588.8" y="409.3">VMODE1</text>
<text x="602.1" y="409.3">CPL_IN</text>
<text x="648.9" y="410.1">0402</text>
<text x="669.7" y="409.5">0402</text>
<text x="682.8" y="413.7">0.5pF</text>
<text x="116.2" y="419.5">W_PA_B5_EN</text>
<text x="158.2" y="418.3">5</text>
<text x="161.8" y="419.6">VEN</text>
<text x="173" y="419.6">CPL_OUT</text>
<text x="185.5" y="418.3">6</text>
<text x="559.5" y="416.1">VM0</text>
<text x="585.2" y="415.6">4</text>
<text x="588.8" y="416.9">VMODE0</text>
<text x="605.3" y="416.9">GND</text>
<text x="612.4" y="415.6">7</text>
<text x="662" y="414.4">0.5pF</text>
<text x="549.4" y="423.7">W_PA_B1_EN</text>
<text x="585.2" y="423.2">5</text>
<text x="588.8" y="424.5">VEN</text>
<text x="600" y="424.5">CPL_OUT</text>
<text x="612.4" y="423.2">6</text>
<text x="637.9" y="424.6">C1237</text>
<text x="160.1" y="429">U1204</text>
<text x="638" y="432">NC</text>
<text x="148.8" y="433.2">WCDMA_PA_SKY77765_B5</text>
<text x="587.1" y="433.9">U1203</text>
<text x="575.8" y="438.1">WCDMA_PA_SKY77761_B1</text>
<text x="678.8" y="448.9" transform="rotate(-90 678.8 448.9)">0R</text>
<text x="651.6" y="450.2" transform="rotate(-90 651.6 450.2)">0R</text>
<text x="651.8" y="461.6" transform="rotate(-90 651.8 461.6)">R1239</text>
<text x="657.7" y="461.5">R1240</text>
<text x="669" y="461.4">NC</text>
<text x="678.9" y="460.4" transform="rotate(-90 678.9 460.4)">R1241</text>
<text x="684.6" y="475.2">R1242</text>
<text x="695.3" y="475.2">26R</text>
<text x="711" y="474.9">R1244</text>
<text x="722.2" y="475.2">26R</text>
<text x="774.5" y="478">PDET</text>
<text x="707.5" y="481.9">35R</text>
<text x="707.6" y="485">R1243</text>
</g>
<text font-size="2.3" x="743.5" y="555">1</text>
<g font-size="2">
<text x="734" y="536.7">Title</text>
<text x="734" y="544.3">Size</text>
<text x="744.2" y="544.3">Document Number</text>
<text x="817.8" y="544.3">Rev</text>
<text x="734" y="551.9">Date:</text>
<text x="736.5" y="546.8">A1</text>
<text x="744.4" y="551.9">Friday, April 29, 2011</text>
<text x="784.8" y="551.9">Sheet</text>
<text x="797.5" y="551.9">12</text>
<text x="805.1" y="551.9">of</text>
<text x="812.7" y="551.9">13</text>
<text x="820.4" y="546.8">V1.0</text>
</g>
</svg>
